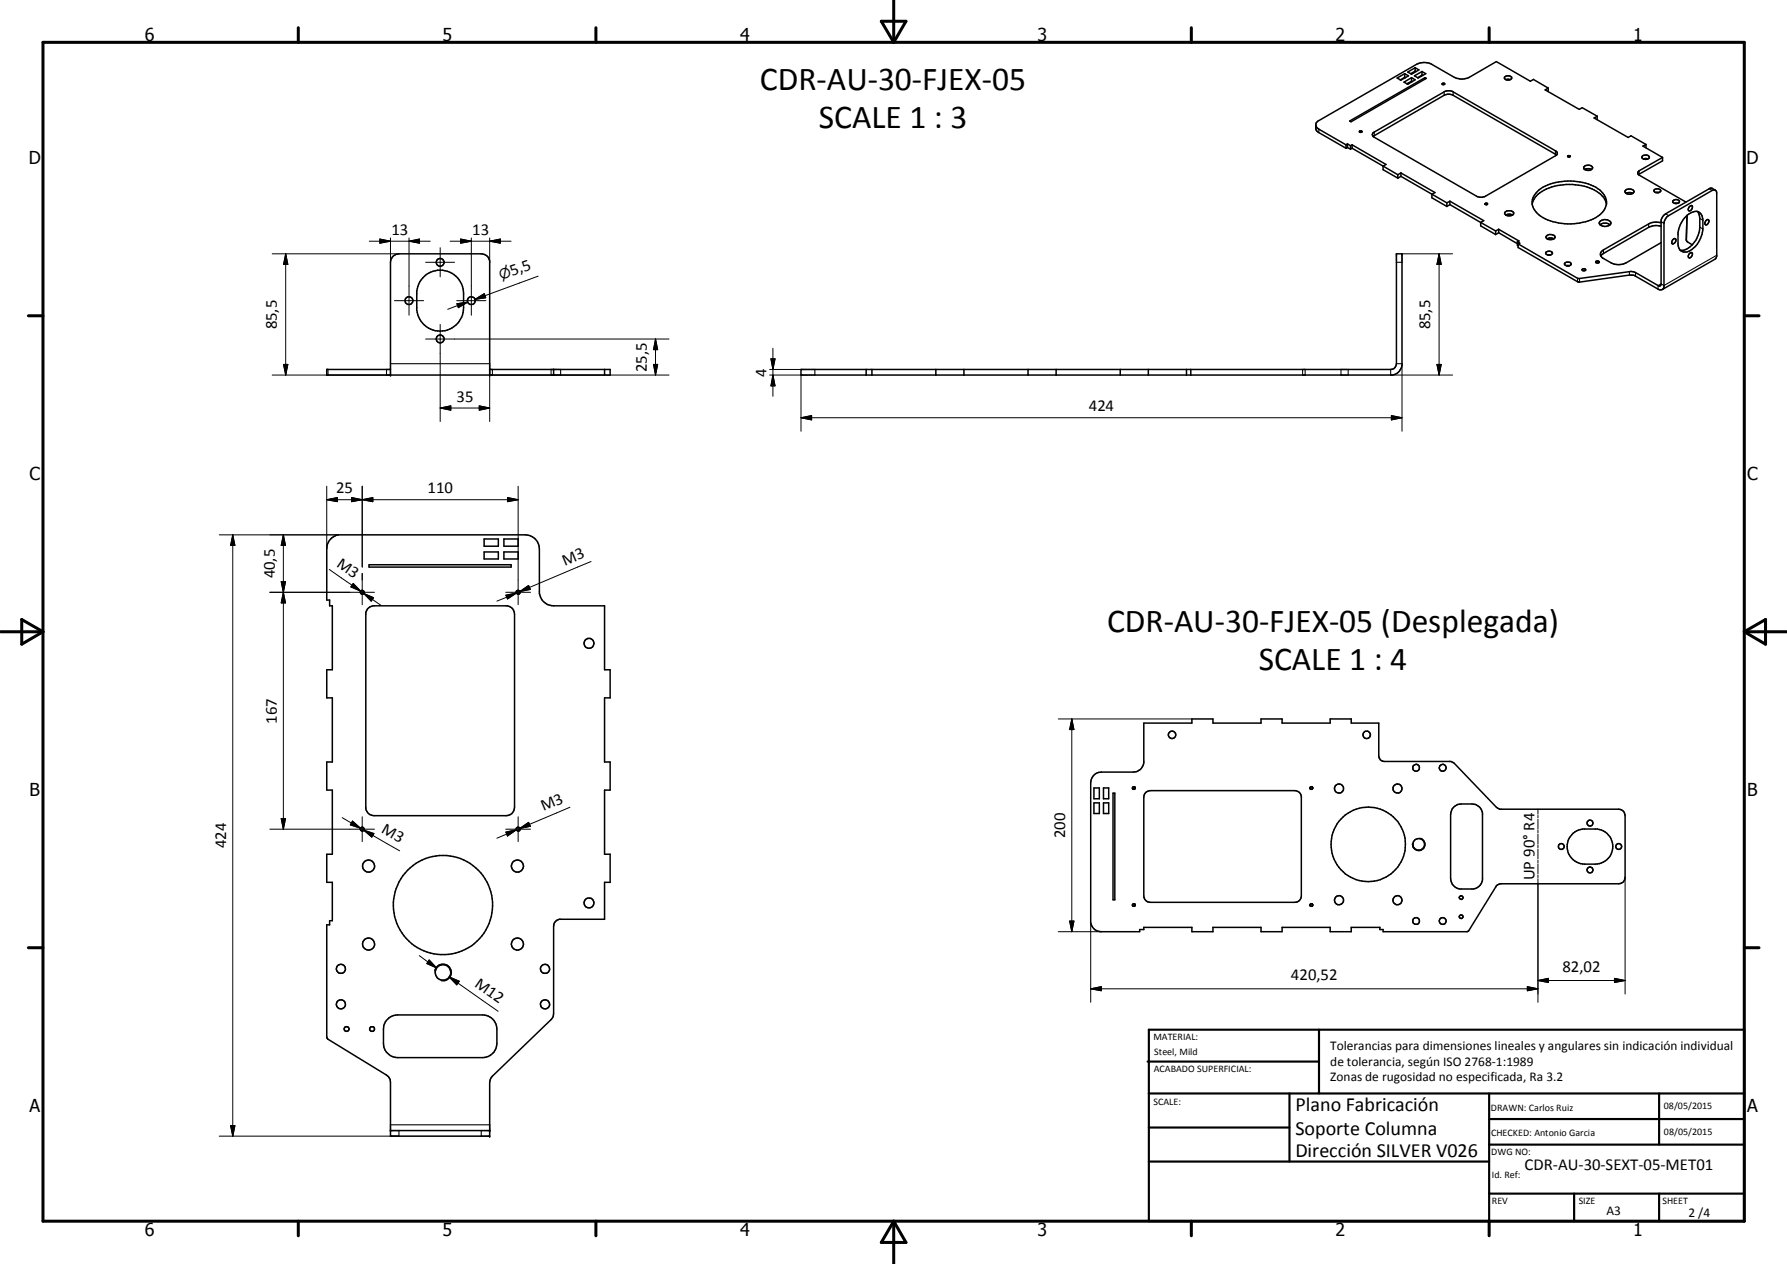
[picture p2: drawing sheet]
<svg xmlns="http://www.w3.org/2000/svg" width="420mm" height="297mm" viewBox="0 0 420 297" stroke-linecap="round" stroke-linejoin="round" font-family="sans-serif">
<g fill="none" stroke="#000" stroke-width=".35">
<path d="M328.5 18.3l1.8-1 .9 .5-1.8 1zM330.1 19.3l1.8-1.1 .8 .6-1.7 1zM330.3 18.2l-1.1 .6M330.3 18.2l.1 .1M330.3 17.3v.9M331 16.9l1.7-1 .9 .5-1.7 1zM331.9 19.1l-1.1 .6M331.9 19.1l.2 .1M331.9 18.2v.9M332.6 17.8l1.7-1 .9 .5-1.8 1zM332.7 16.7l-1 .6M332.7 16.7l.2 .1"/>
<path d="M332.7 15.9v.8M334.3 17.7l-1 .6M334.3 17.7h.2M334.3 16.8v.9M335.1 18.2v.4M339 19.7l.2-.1 .5 .1-.3 .2zM353.7 18.2a1.18 1.18 0 0 1 1.7 0 .92 .92 0 0 1-.7 .7 .92 .92 0 0 1-.9-.4zM354.1 18.7h1M309.4 29.3l.3 .7 .4 .4 6.4 3.6M309.4 29.3v1.2l.5 .5 6.6 3.8M316.5 34v.8M316.8 33.8l-.3 .2"/>
<path d="M316.8 33.8l.7 .4M316.8 34.7l.7 .4M316.8 34.7l-.3 .1M316.8 33.8v.9M317.3 28.4l17.8-10.2 .3 .2-17.7 10.2zM317.5 34.2v.9M317.9 34l-.4 .2M317.9 34l8 4.7-.7 .3M317.9 34.8l7.3 4.2M317.9 34.8l-.4 .3M317.9 34v.8M319.7 30.8h.5a.28 .28 0 0 1-.3 .3 .28 .28 0 0 1-.3-.2z"/>
<path d="M320.2 30.9h.1M322.8 31.3l17-9.8 1.1-.2 .5 .2 24.3 13.9a.61 .61 0 0 1 .5 .6 .61 .61 0 0 1-.5 .6l-16.4 9.5-1.4 .3-.5-.2-24.3-13.9-.4-.5zM322.9 32l16.9-9.7 1.1-.2 .5 .2 24.6 14.1M325.2 39l3.5 2.1M325.2 39v.9l3.5 2M364 20.7l-3.5-2-.7 .4-8-4.6-6.3 3.7a3.9 3.9 0 0 1-3.6 0l-5.3-3.1a3.9 3.9 0 0 0-3.5 0l-23.3 13.4-.4 .4v.4M364 20.7l-.7 .4 8 4.6 .7-.4 3.5 2M364 20.7v.8M368.6 36.7h.6a.3 .3 0 0 1-.3 .2 .3 .3 0 0 1-.3-.2zM372.4 39.2a1.16 1.16 0 0 1 2 .3 1.31 1.31 0 0 1-2 0zM372.6 39.8l.8-.2 .8 .2M375.5 27.3l-.7 .4 8 4.6 .7-.4 3.5 2.1"/>
<path d="M375.5 27.3v.8M386.2 36.7a.9 .9 0 0 1 .9-.3 .9 .9 0 0 1 .7 .7 1.08 1.08 0 0 1-1.8-.1zM386.4 37.3h1M387 34l-.7 .3 4.6 2.7M387 34v.8M390.9 37l-5.5 3.1-.3 .5 .2 .5M390.9 37v.8l-5.6 3.3M328.7 41.1v.8M329.4 40.6l8 4.7-.7 .3M329.4 40.6l-.7 .5M329.4 41.4l7.3 4.2M329.4 40.6v.8"/>
<path d="M329.4 41.4l-.7 .5M336.7 45.6l3.5 2.1M336.7 45.6v.9l3.5 2M340.2 47.7v.8M340.9 47.3l-.7 .4M340.9 47.3l8 4.6-.8 .4M340.9 47.3v.8M340.9 48.1l7.2 4.2M340.9 48.1l-.7 .4M348.1 52.3l3.6 2M348.1 52.3v.8l3.6 2M349.2 47.9l.5-.1a.28 .28 0 0 1-.2 .3 .28 .28 0 0 1-.3-.2z"/>
<path d="M351.7 54.3v.8M352.4 53.9l-.7 .4M352.4 53.9l4.8 2.7-.4 .2M352.4 53.9v.8M352.4 54.7l4.4 2.6M352.4 54.7l-.7 .4M353.9 49.8l.6-.3a1.42 1.42 0 0 1 1.4 .5 1.15 1.15 0 0 1-.9 .8 1.15 1.15 0 0 1-1.1-.5l-.1-.2zM354 50.5l.6-.2 1 .2M356.8 56.8l.5 .3-.4 .2M356.8 56.8v.9l.1 .1M356.9 57.3v.9l14.1 8.1 12.9-1.7 5.9 3.3a.86 .86 0 0 0 1.4-.5l.1-15.4a1.98 1.98 0 0 1 1-1.3l10.5-6a.65 .65 0 0 1 .8 .7v14.8l-.2 .6-12.5 7.2M360.2 48a5.9 5.9 0 0 1 4.6-4.1 12.4 12.4 0 0 1 11.9 2.1l.8 1.2 .2 .8"/>
<path d="M361.9 44.6a13.3 13.3 0 0 1 14.2 0 3.6 3.6 0 0 1-.4 6.2 13.2 13.2 0 0 1-13.8-.3 3.5 3.5 0 0 1 0-5.9zM363.4 59.4a.99 .99 0 0 1 1.6 .1 .9 .9 0 0 1-.8 .4 .9 .9 0 0 1-.8-.5zM363.8 56.1l.5-.2 1 .2M363.8 55.3a1.28 1.28 0 0 1 1.8 .4 1.18 1.18 0 0 1-1 .6 1.18 1.18 0 0 1-1.1-.6zM363.8 59.9h.8M376.1 52.1a1.68 1.68 0 0 1 2.6 .3 1.53 1.53 0 0 1-2.4 .5l-.3-.4zM376.2 52.8a1.89 1.89 0 0 1 2.3 0M382.1 44.8a1.42 1.42 0 0 1 2.1 .2 1.21 1.21 0 0 1-1.1 .6 1.21 1.21 0 0 1-1.1-.6zM382.3 45.5l.6-.2 1 .2M385.3 41.1l11.1 6.4M388.9 44.6a.84 .84 0 0 1 .9-.3 .84 .84 0 0 1 .6 .7 1.01 1.01 0 0 1-1.5-.2zM389.3 45.3h.7"/>
<path d="M390.6 52.4a3.9 3.9 0 0 0-3 .2l-10.6 6.1a1.07 1.07 0 0 0-.7 1 1.07 1.07 0 0 0 .7 1l1.8 1.1a4 4 0 0 0 3.5 0l8.3-4.8M390.6 53.2a3.9 3.9 0 0 0-3 .2l-10.6 6.2-.6 .6M393.2 56.4l.6-.4a.7 .7 0 0 1 .1 .9 .7 .7 0 0 1-.8 .3zM393.3 47.2a.83 .83 0 0 1 .9-.3 .83 .83 0 0 1 .6 .6 .88 .88 0 0 1-1.5-.3zM393.7 47.8h.8M396.5 56.3l.2 .5 1.2 .7M396.7 50.6l-.2 5.9M397.1 48.7l.6-.4a.7 .7 0 0 1 .1 .8 .7 .7 0 0 1-.8 .4l-.1-.4zM397.2 59.6l.3-.2a.6 .6 0 0 1 .4 .5 .6 .6 0 0 1-.4 .6l-.4 .1a.68 .68 0 0 1 .1-1zM399.1 49.7a4.4 4.4 0 0 0-4.1 3.2 8.9 8.9 0 0 0-.5 4.7l.5 1.2M399.1 49.7a1.99 1.99 0 0 1 1.3 2v2.1a6.1 6.1 0 0 1-4 5.4h-.6l-.8-.4M399.1 49.7l.5 1 .1 2.7a5.6 5.6 0 0 1-4.3 5.4h-.4"/>
<path d="M401.1 51.8l.5-.2a.73 .73 0 0 1 .1 .8 .73 .73 0 0 1-.8 .3 .72 .72 0 0 1 .2-.9zM403.3 44.7l-.7-.4-.5-.1-10.5 6-.7 .9-.3 .8v15l-.4 .3-5.7-3.1-.9-.3-12.6 1.6-14.1-8.1M99.4 65.3a5.5 5.5 0 0 1 6.1-1.4 5.5 5.5 0 0 1 3.5 5.1v3.3a5.5 5.5 0 0 1-5.2 5.5 5.5 5.5 0 0 1-5.8-4.9v-4.5a5.7 5.7 0 0 1 1.4-3.1zM367.9 61.9a.85 .85 0 0 1 .8-.4 .85 .85 0 0 1 .7 .7 .85 .85 0 0 1-.9 .3 .85 .85 0 0 1-.6-.6zM368.2 62.4h.8M372 63.3l.5-.1 .3 .3-.6 .1zM375.2 61.5l.5-.2 .3 .2a.41 .41 0 0 1-.4 .3 .41 .41 0 0 1-.4-.3zM91.8 86.8h-15v1.3h66.7v-1.3h-28.4M91.8 88.1v-26.5a2 2 0 0 1 2-2h19.3a1.98 1.98 0 0 1 2 1.7v26.8M130.2 86.8v1.3M142.1 86.8v1.3M188.3 86.8h138.7a1.37 1.37 0 0 0 1.3-1.3v-25.9h1.3v26.3a2.67 2.67 0 0 1-2.2 2.2h-139.1z"/>
<path d="M203.7 86.8v1.3M205 86.8v1.3M220 86.8v1.3M226.6 86.8v1.3M241.7 86.8v1.3M248.3 86.8v1.3M263.4 86.8v1.3M270 86.8v1.3M279 86.8v1.3M280 86.8v1.3M77.8 126.7l1-.8 .8-.2h43.9a3.3 3.3 0 0 1 3.3 3.3v10.4a3.4 3.4 0 0 0 3.4 3h11.9v15h1.4v6.6h-1.4v15.1h1.4v6.6h-1.4v15h1.4v6.6h-1.4v8.7h-10.6a1.7 1.7 0 0 0-1.3 1.7l-.1 21.1-.5 .8-14.2 13.8-.3 1v12.6h-23.3v-12.6l-.2-1-.7-.8-13.8-8.4-.3-.6v-26.3h.7v-.9h.6v-9.1h-1.3v-6.6h1.3v-15h-1.3v-6.6h1.3v-15.1h-1.3v-6.6h1.3v-15h-.6v-1.4h-.7v-12.1l.2-1.1zM86.8 132.7h33.4v.6h-33.4z"/>
<path d="M113.8 126.7h3.4v1.7h-3.4zM113.8 129.7h3.4v1.7h-3.4zM118.5 126.7h3.3v1.7h-3.3zM118.5 129.7h3.3v1.7h-3.3zM86.4 143l1.3-.6h31.6a1.98 1.98 0 0 1 1.7 2v45.3a2 2 0 0 1-2 2h-31l-.7-.1a1.89 1.89 0 0 1-1.3-1.6v-46zM268.9 169.9h11.3v-.9h5v.9h11.3v-.9h4.9v.9h11.3v-.9h5v.9h6.5v7.8l.1 .5 .5 .5 .6 .2h15.7l.8 .5 10 10.3 .7 .5h28a1.52 1.52 0 0 1 1.5 1.5v14.5a1.45 1.45 0 0 1-1.5 1.5h-27.9l-.9 .5-6.5 10.5-.4 .2h-19.7v-.5h-.8v-.5h-6.7v1h-5v-1h-11.3v1h-4.9v-1h-11.3v1h-5v-1h-11.3v.5h-.9v.5h-9.1a2.51 2.51 0 0 1-2.5-2v-33a2.52 2.52 0 0 1 2.5-2.5h7.6a2.47 2.47 0 0 0 2.4-2.1zM257.2 185.2h1.3v2.5h-1.3zM257.2 188.7h1.3v2.5h-1.3zM259.4 188.7h1.3v2.5h-1.3zM259.4 185.2h1.3v2.5h-1.3zM261.7 186.4h.4v25.1h-.4zM266.3 185h.5l.1 .2-.1 .2-.4 .1-.1-.2z"/>
<path d="M269.4 186.2l1.1-.4h33.9a1.52 1.52 0 0 1 1.6 1.5v23.3a1.52 1.52 0 0 1-1.6 1.4h-33.9a1.52 1.52 0 0 1-1.6-1.4v-23.3zM308 185a.31 .31 0 0 1 .5 0 .31 .31 0 0 1-.1 .5l-.4-.2zM341.7 189.8l1.1-.8 3.3-.1a2.49 2.49 0 0 1 2.5 2.2v15.7a2.54 2.54 0 0 1-2.2 2.1h-3.2a2.57 2.57 0 0 1-2.1-2.5v-15l.2-1zM369.9 195.8l1.2-.7 1-.3h3.5a4.1 4.1 0 0 1 3.6 4.4 4.1 4.1 0 0 1-4.1 3.9h-2.5a4.1 4.1 0 0 1-3.9-2.7 4.1 4.1 0 0 1 1.2-4.6zM308 212.5l.4-.1 .2 .4-.4 .1zM90.8 239.8l.7-.6 .7-.4 1.3-.3h20a3.3 3.3 0 0 1 3.3 3.4v3.3a3.4 3.4 0 0 1-3.3 3.3h-20a3.4 3.4 0 0 1-3.3-3.3v-3.3a2.86 2.86 0 0 1 .6-2.1zM91.8 265.7h23.3"/>
<circle cx="96.2" cy="70.7" r=".92"/>
<circle cx="103.5" cy="61.6" r=".9"/>
<circle cx="103.5" cy="79.6" r=".92"/>
<circle cx="110.8" cy="70.7" r=".92"/>
<circle cx="85.1" cy="139.2" r=".4"/>
<circle cx="121.8" cy="139.2" r=".41"/>
<circle cx="138.5" cy="151.2" r="1.17"/>
<circle cx="275.6" cy="172.7" r=".88"/>
<circle cx="321.3" cy="172.7" r=".88"/>
<circle cx="85.1" cy="194.9" r=".42"/>
<circle cx="121.8" cy="194.9" r=".4"/>
<circle cx="314.8" cy="185.3" r="1.06"/>
<circle cx="321.7" cy="198.4" r="8.8"/>
<circle cx="328.6" cy="185.3" r="1.06"/>
<circle cx="333" cy="180.4" r=".79"/>
<circle cx="333.6" cy="198.4" r="1.37"/>
<circle cx="339.2" cy="180.4" r=".81"/>
<circle cx="367.1" cy="198.9" r=".68"/>
<circle cx="373.8" cy="193.4" r=".71"/>
<circle cx="380.6" cy="198.9" r=".69"/>
<circle cx="86.7" cy="203.5" r="1.42"/>
<circle cx="104.1" cy="212.7" r="11.7"/>
<circle cx="121.6" cy="203.5" r="1.42"/>
<circle cx="138.5" cy="212.2" r="1.15"/>
<circle cx="266.6" cy="212.7" r=".3"/>
<circle cx="314.8" cy="211.6" r="1.05"/>
<circle cx="328.6" cy="211.6" r="1.07"/>
<circle cx="332.9" cy="216.4" r=".79"/>
<circle cx="339.2" cy="216.4" r=".8"/>
<circle cx="343.5" cy="215.4" r=".44"/>
<circle cx="343.6" cy="210.9" r=".42"/>
<circle cx="373.9" cy="204.4" r=".68"/>
<circle cx="80.2" cy="236" r="1.06"/>
<circle cx="80.2" cy="227.7" r="1.07"/>
<circle cx="86.6" cy="221.9" r="1.42"/>
<circle cx="104.1" cy="228.5" r="1.82"/>
<circle cx="121.7" cy="221.9" r="1.43"/>
<circle cx="128.1" cy="227.7" r="1.07"/>
<circle cx="128.2" cy="236" r="1.07"/>
<circle cx="81.5" cy="241.8" r=".58"/>
<circle cx="87.5" cy="241.8" r=".57"/>
</g>
<g fill="none" stroke="#000" stroke-width=".25">
<path d="M310.1 30.4v.8M323.1 31v.9M339.5 21.6v.8M341.7 21.6v.8M365.7 35.4v.8M377 58.7v.9M385.4 40.1v.8M387.6 52.6v.8M390.6 52.1l.6 .4M391.6 50.2l.7 .5M396.5 56.3h.1M399.7 53.4l.7 .4"/>
<path d="M399.7 51.4l.7 .3M401.9 44.4l.7 .3M403.6 60l-12.4 7.1-.6-.4-.8 .4v.8M328.3 61.6h1.3M370.9 65.4v.8M371.4 65.4v.9M383.1 63.8v.8M384.5 64.1v.8M77.1 86.8v1.3M90.9 86.8v1.3M91.8 85.5h23.3M115.8 86.8v1.3"/>
<path d="M129.6 86.8v1.3M131.8 86.8v1.3M191.6 86.8v1.3M306.3 86.8v1.3M306.9 86.8v1.3M315.3 86.8v1.3M317 86.8v1.3M327 86.8v1.3M328.3 85.5h1.3M84.7 139.1l.4-.4 .4 .2 .2 .3-.2 .3-.4 .2M121.3 139.1l.5-.4 .4 .2v.6l-.5 .2M84.7 194.8a.49 .49 0 0 1 .5-.4 .49 .49 0 0 1 .4 .5 .49 .49 0 0 1-.5 .4"/>
<path d="M121.3 194.8a.5 .5 0 0 1 .6-.5 .5 .5 0 0 1 .4 .6 .5 .5 0 0 1-.6 .4M266.6 184.8l.3 .2v.4l-.5 .1-.2-.4M308.4 184.8a.36 .36 0 0 1 .3 .4 .36 .36 0 0 1-.4 .3 .36 .36 0 0 1-.3-.4M333.8 197a1.49 1.49 0 0 1 1.2 1.7 1.49 1.49 0 0 1-1.7 1.2 1.49 1.49 0 0 1-1.2-1.7M266.6 212.3a.37 .37 0 0 1 .3 .4 .37 .37 0 0 1-.4 .3 .37 .37 0 0 1-.3-.4M308.4 212.3a.38 .38 0 0 1 .3 .4 .38 .38 0 0 1-.4 .3 .38 .38 0 0 1-.3-.4M102.2 228.2a2.01 2.01 0 0 1 2.3-1.6 2.01 2.01 0 0 1 1.6 2.3 2.01 2.01 0 0 1-2.3 1.6M91.8 264.3h23.3M93.8 265.7v1.3M113.1 265.7v1.3"/>
</g>
<g fill="#000">
<circle cx="91.8" cy="88.1" r=".18"/>
<circle cx="115.1" cy="88.1" r=".18"/>
<circle cx="91.8" cy="265.7" r=".18"/>
<circle cx="115.1" cy="265.7" r=".18"/>
<circle cx="115.1" cy="267" r=".18"/>
</g>
<g fill="none" stroke="#000" stroke-width=".24">
<path d="M64 59.6h29.8M67.2 59.6l.5 2.5h-1zM67.2 59.6v28.5M86.8 56.7h14.4M89.3 56.2l2.5 .5-2.5 .4zM91.8 55.9v5.7M96.2 56.7l2.4-.5v.9zM96.2 55.9v18.2M103.5 58.2v6.9M105.8 56.7h14.4M108.3 56.2l2.5 .5-2.5 .4zM110.8 55.9v18.2"/>
<path d="M115.1 56.7l2.5-.5v.9zM115.1 55.9v5.7M329.6 59.6h11.9M338.4 59.6l.5 2.5h-1zM338.4 59.6v28.5M92.7 70.7h6.9M100.1 61.6h6.8M100.1 79.7h57.2M103.5 76.2v22.9M107.4 70.7h6.8M107.4 71.4l2.6-.4-2.2 1.3zM110 71l-4.7 1.7"/>
<path d="M111.7 70.4l2.2-1.4 .3 1zM114 69.5l-2.3 .9M126.5 64.9l-14.8 5.5M154.1 79.7l.5 2.5h-.9zM154.1 79.7v8.4M64 88.1h27.8M66.7 85.6h1l-.5 2.5zM103.5 95.9l2.5-.5v1zM103.5 95.9h11.6M112.7 95.4l2.4 .5-2.4 .5zM115.1 88.1h42.2M115.1 85.5v13.6"/>
<path d="M153.7 85.6h.9l-.5 2.5zM181 88.1h7.3v13.2M181 86.8h7.3M181.3 84.3h.9l-.5 2.5zM181.7 88.1l.5 2.6h-.9zM181.7 81.8v11.3M188.3 98.2l2.5-.5v1zM188.3 98.2h141.3M327 88.1h14.5M327.1 97.7l2.5 .5-2.5 .5zM329.6 85.5v15.8M337.9 85.6h1l-.5 2.5z"/>
<path d="M76.8 117.4l2.5-.5v1zM76.8 117.4h45M76.8 114.3v14.6M82.7 116.9l2.5 .5-2.5 .5zM85.2 117.4l2.5-.5v1zM85.2 114.3v19M119.3 116.9l2.5 .5-2.5 .5zM121.8 114.3v27.8M51.6 125.7h28M54.7 125.7l.5 2.5h-1zM54.7 125.7v141.3M63.4 139.2h24.6"/>
<path d="M66.1 136.7h1l-.5 2.5zM66.1 136.7l1 5h-1l1-5zM66.6 125.7l.5 2.5h-1zM66.6 139.2l.5 2.5h-1zM66.6 125.7v69.2M77.4 133.8l7.4 5.1M82.8 137.5l2 1.4M83 137.1l1.8 1.8-2.3-1zM85.2 134.7v7.4M85.5 139.4l2.3 1.1-.5 .8zM85.5 139.4l4.1 2.9M118.9 139.2h5.8"/>
<path d="M118.9 139.9l2.5-.5-2.1 1.4zM121.4 139.4l-4.6 1.9M122.2 139l2.1-1.4 .4 .9zM139 132l-16.8 7M248.8 169h31.4M252 169l.5 2.4h-1zM252 169v49.9M63.4 194.9h24.6M66.1 192.4h1l-.5 2.5zM80.5 192.2l4.3 2.4M82.9 193l1.9 1.6-2.4-.8zM85.2 191.9v5.9"/>
<path d="M85.5 195.1l2.4 .8-.5 .8zM85.5 195.1l2.2 1.2M85.5 195.1l8.5 4.8M118.9 194.9h5.8M118.9 195.5l2.5-.5-2.1 1.5zM121.4 195l-4.6 2M121.8 191.9v5.9M122.2 194.7l2.1-1.4 .4 .9zM124.5 193.7l-2.3 1M134 189.7l-11.8 5M361.6 190.2v1.1M361.6 191.6v.6"/>
<path d="M361.6 192.5v2.4M361.6 195.1v.6M361.6 196v2.4M361.6 198.6v.6M361.6 199.5v2.3M248.8 218.9h10.1M251.5 216.5h1l-.5 2.4zM256.4 216.9v18.6M361.6 202.1v.6M361.6 203v2.4M361.6 205.7v.5M361.6 206.5v29"/>
<path d="M382.1 206.2v27.4M98.6 224.6l4 2.9M100.9 225.6l1.7 1.9-2.2-1.1zM105.6 229.6l2.4 1-.6 .8zM105.6 229.6l2.1 1.4M105.6 229.6l11.5 8.1M256.4 232.4l2.5-.5v.9zM256.4 232.4h105.2M359.1 231.9l2.5 .5-2.5 .4zM361.6 230.4l2.5-.5v1zM361.6 230.4h20.5M379.6 229.9l2.5 .5-2.5 .5z"/>
<path d="M51.6 267h42.2M54.2 264.5h1l-.5 2.5z"/>
</g>
<g fill="none" stroke="#000" stroke-width=".71">
<path d="M10.1 9.9h400v277.1h-400zM70.1 6.5v3.4M140.1 6.5v3.4M207.2 5h5.8l-2.9 4.9zM210.1 0v9.9M280.1 6.5v3.4M350.1 6.5v3.4M6.7 74.2h3.4M410.1 74.2h3.5M.1 148.5h10M5.1 145.6l5 2.9-5 2.9zM410.1 148.5h10"/>
<path d="M410.1 148.5l5-2.9v5.8zM6.7 222.7h3.4M410.1 222.7h3.5M70.1 287v3.4M140.1 287v3.4M210.1 287v10M210.1 287l2.9 5h-5.8zM280.1 287v3.4M350.1 287v3.4"/>
</g>
<g fill="none" stroke="#000" stroke-width=".51">
<path d="M269.8 249.5h40.3M270.1 242h140v45h-140zM270.1 257h140M303.2 257v16M310.1 242v15M350.1 257v30M390.1 257v12M270.1 265h33.1M270.1 273h80M350.1 269h60M350.1 263h60M350.1 280.5h60"/>
<path d="M370.1 280.5v6.5M390.1 280.5v6.5"/>
</g>
<g fill="#000">
<path d="M89.3 56.2l2.5 .5-2.5 .4zM96.2 56.7l2.4-.5v.9zM108.3 56.2l2.5 .5-2.5 .4zM115.1 56.7l2.5-.5v.9zM67.2 59.6l.5 2.5h-1zM107.4 71.4l2.6-.4-2.2 1.3zM111.7 70.4l2.2-1.4 .3 1zM338.4 59.6l.5 2.5h-1zM66.7 85.6h1l-.5 2.5zM103.5 95.9l2.5-.5v1zM112.7 95.4l2.4 .5-2.4 .5zM153.7 85.6h.9l-.5 2.5z"/>
<path d="M154.1 79.7l.5 2.5h-.9zM181.3 84.3h.9l-.5 2.5zM181.7 88.1l.5 2.6h-.9zM188.3 98.2l2.5-.5v1zM327.1 97.7l2.5 .5-2.5 .5zM337.9 85.6h1l-.5 2.5zM76.8 117.4l2.5-.5v1zM82.7 116.9l2.5 .5-2.5 .5zM85.2 117.4l2.5-.5v1zM119.3 116.9l2.5 .5-2.5 .5zM54.7 125.7l.5 2.5h-1zM66.1 136.7h1l-.5 2.5z"/>
<path d="M66.6 125.7l.5 2.5h-1zM83 137.1l1.8 1.8-2.3-1zM122.2 139l2.1-1.4 .4 .9zM66.6 139.2l.5 2.5h-1zM85.5 139.4l2.3 1.1-.5 .8zM118.9 139.9l2.5-.5-2.1 1.4zM252 169l.5 2.4h-1zM66.1 192.4h1l-.5 2.5zM82.9 193l1.9 1.6-2.4-.8zM85.5 195.1l2.4 .8-.5 .8zM118.9 195.5l2.5-.5-2.1 1.5zM122.2 194.7l2.1-1.4 .4 .9z"/>
<path d="M251.5 216.5h1l-.5 2.4zM100.9 225.6l1.7 1.9-2.2-1.1zM105.6 229.6l2.4 1-.6 .8zM256.4 232.4l2.5-.5v.9zM359.1 231.9l2.5 .5-2.5 .4zM361.6 230.4l2.5-.5v1zM379.6 229.9l2.5 .5-2.5 .5zM54.2 264.5h1l-.5 2.5z"/>
</g>
<g font-size="7.9">
<text x="178.7" y="21">CDR-AU-30-FJEX-05</text>
<text x="192.5" y="30">SCALE 1 : 3</text>
<text x="260.3" y="148.5">CDR-AU-30-FJEX-05 (Desplegada)</text>
<text x="295.9" y="157.5">SCALE 1 : 4</text>
</g>
<g font-size="4.7">
<text x="304.6" y="261.2">Plano Fabricación</text>
<text x="304.6" y="266.6">Soporte Columna</text>
<text x="304.6" y="272">Dirección SILVER V026</text>
</g>
<g font-size="4.2">
<text x="34" y="9.6">6</text>
<text x="104" y="9.6">5</text>
<text x="174" y="9.6">4</text>
<text x="244" y="9.6">3</text>
<text x="314" y="9.6">2</text>
<text x="384" y="9.6">1</text>
<text x="6.8" y="38.7">D</text>
<text x="410.6" y="38.7">D</text>
<text x="7" y="112.9">C</text>
<text x="410.8" y="112.9">C</text>
<text x="7" y="187.1">B</text>
<text x="410.8" y="187.1">B</text>
<text x="7" y="261.4">A</text>
<text x="410.8" y="261.4">A</text>
<text x="34" y="290.4">6</text>
<text x="104" y="290.4">5</text>
<text x="174" y="290.4">4</text>
<text x="244" y="290.4">3</text>
<text x="314" y="290.4">2</text>
<text x="384" y="290.4">1</text>
</g>
<g font-size="3.9">
<text x="92" y="55.2">13</text>
<text x="111" y="55.2">13</text>
<text x="120.4" y="64.9" transform="rotate(-20 120.4 64.9)">5,5</text>
<text x="65.1" y="77.4" transform="rotate(-90 65.1 77.4)">85,5</text>
<text x="336.3" y="77.4" transform="rotate(-90 336.3 77.4)">85,5</text>
<text x="152.1" y="87.4" transform="rotate(-90 152.1 87.4)">25,5</text>
<text x="180.2" y="88.5" transform="rotate(-90 180.2 88.5)">4</text>
<text x="107.3" y="94.4">35</text>
<text x="256" y="96.6">424</text>
<text x="79" y="115.9">25</text>
<text x="100.5" y="115.9">110</text>
<text x="64.6" y="135.9" transform="rotate(-90 64.6 135.9)">40,5</text>
<text x="78.9" y="133" transform="rotate(35 78.9 133)">M3</text>
<text x="132.8" y="132.9" transform="rotate(-23 132.8 132.9)">M3</text>
<text x="65.1" y="170.1" transform="rotate(-90 65.1 170.1)">167</text>
<text x="127.8" y="190.7" transform="rotate(-23 127.8 190.7)">M3</text>
<text x="89.5" y="195.5" transform="rotate(30 89.5 195.5)">M3</text>
<text x="250.4" y="196.9" transform="rotate(-90 250.4 196.9)">200</text>
<text x="53.2" y="199.3" transform="rotate(-90 53.2 199.3)">424</text>
<text x="360.8" y="206.8" transform="rotate(-90 360.8 206.8)">UP 90° R4</text>
<text x="111.4" y="231.8" transform="rotate(35 111.4 231.8)">M12</text>
<text x="303.5" y="230.3">420,52</text>
<text x="367.4" y="228.3">82,02</text>
<text x="358.5" y="275">CDR-AU-30-SEXT-05-MET01</text>
</g>
<text font-size="3.3" x="117.8" y="65.8" transform="rotate(-20 117.8 65.8)">n</text>
<g font-size="3.1">
<text x="312.7" y="246.8">Tolerancias para dimensiones lineales y angulares sin indicación individual</text>
<text x="312.7" y="250.4">de tolerancia, según ISO 2768-1:1989</text>
<text x="312.7" y="254">Zonas de rugosidad no especificada, Ra 3.2</text>
<text x="377.7" y="285.6">A3</text>
<text x="397" y="285.9">2 /4</text>
</g>
<g font-size="2.4">
<text x="271.2" y="244.4">MATERIAL:</text>
<text x="271.3" y="252">ACABADO SUPERFICIAL:</text>
<text x="271.4" y="247.9">Steel, Mild</text>
<text x="271.2" y="259.7">SCALE:</text>
<text x="350.6" y="261">DRAWN: Carlos Ruiz</text>
<text x="391.2" y="260.6">08/05/2015</text>
<text x="350.6" y="267">CHECKED: Antonio Garcia</text>
<text x="391.2" y="266.7">08/05/2015</text>
<text x="350.6" y="271.4">DWG NO:</text>
<text x="350.8" y="276.9">Id. Ref:</text>
<text x="350.8" y="282.8">REV</text>
<text x="371.2" y="282.9">SIZE</text>
<text x="390.9" y="282.9">SHEET</text>
</g>
</svg>
